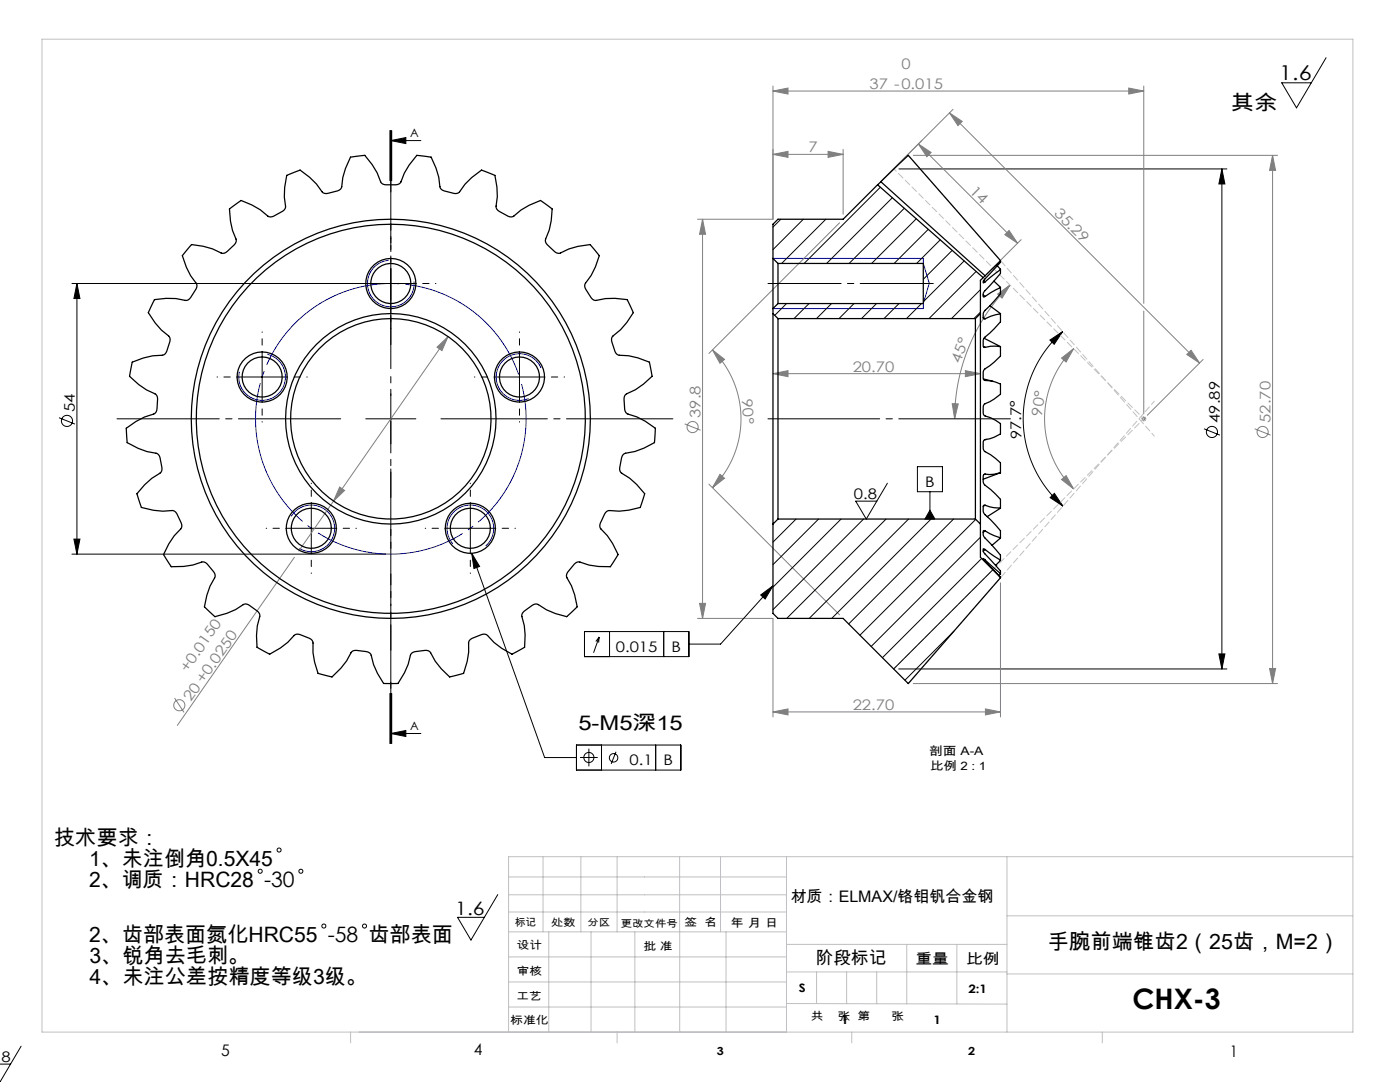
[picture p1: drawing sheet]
<svg xmlns="http://www.w3.org/2000/svg" width="279mm" height="216mm" viewBox="0 0 279 216" stroke-linecap="round" stroke-linejoin="round" font-family="sans-serif">
<g fill="none" stroke="#000" stroke-width=".2">
<path d="M264.6 11.5l-5.9 10-2.9-5h5.9M77.8 26.1v10M78 28.1h6M78 28.1l3-.6v1.2zM78 26.1v10M78.2 26.1v10M179.4 33.7h65.5M243.9 33.7v99.8M243.9 33.7l.6 3h-1.2zM14.4 56.6h68.6M15.4 56.6v54M15.4 56.6l.6 3h-1.2z"/>
<path d="M78 51.6v10M47.3 75.2h10M52.3 70.2v10M78 78.6v10M98.7 75.2h10M103.7 70.2v10M209.5 67.9l2.6-1.7-1.7 2.5zM212.1 66.2a23.1 23.1 0 0 0 0 34.8M11.8 83.4l3.2 1.2M73 83.6h10M177.1 96.4l-4.2 7.2-2.1-3.6h4.2M183.1 93.1h5v5h-5z"/>
<path d="M185.6 98.1v5.5M210.4 98.4l1.7 2.6-2.5-1.7zM240.3 85.6l3.2 1.2M14.4 110.6h62.6M14.8 107.6h1.2l-.6 3zM57.1 105.4h10M62.1 100.4v10M88.9 105.4h10M93.9 100.4v10M94.1 110.4l14.6 40.8h6.3M94.1 110.4l1.6 2.6-1.1 .4zM151.8 118.7l2.5-1.8-1.6 2.6z"/>
<path d="M154.3 116.9l-10.5 11.6h-6.3M185.6 101.8l1 1.8h-2zM77.8 138.4v10M78 138.4v10M78.2 138.4v10zM116.6 126h20.9v5h-20.9zM119.6 127.1l-.7 .9M119.6 127.1l-.1 1.1M119.6 127.1l-1.1 3.2M121.6 126v5M132.5 126v5M179.4 133.5h65.5"/>
<path d="M243.3 130.5h1.2l-.6 3zM78 146.4h6M78 146.4l3-.6v1.2zM115 148.7h20.9v5h-20.9zM115.8 151.1h3.5M117.5 149.4v3.5M120 148.7v5M122.9 150l-.9 2.4M130.9 148.7v5M99.3 178.5l-5.3 9.1-2.7-4.6h5.4M0 212.3h2.1M4.2 208.8l-4.3 7"/>
<circle cx="13.4" cy="84" r="1.11"/>
<circle cx="241.9" cy="86.2" r="1.11"/>
<circle cx="117.5" cy="151.1" r="1.01"/>
<circle cx="122.5" cy="151.2" r=".85"/>
<circle cx="51.9" cy="173.8" r=".4"/>
<circle cx="55.7" cy="169.6" r=".4"/>
<circle cx="60" cy="173.8" r=".4"/>
<circle cx="64.6" cy="184.8" r=".4"/>
<circle cx="72.7" cy="184.8" r=".4"/>
</g>
<g fill="none" stroke="#808080" stroke-width=".2">
<path d="M154.3 18.2l3-.6v1.2zM154.3 17.2v26.5h-15.1M154.3 18.2h74M225.3 17.6l3 .6-3 .6zM228.3 17.2v43.3M154.3 30.8l3-.6v1.2zM154.3 30.8h14M165.3 30.2l3 .6-3 .6zM168.3 29.8v12.9M182.3 31h72.7M183.3 28.7l2.5 1.7-.8 .9zM183.3 28.7l19.8 19.8"/>
<path d="M189.5 22.5l2.5 1.7-.8 .9zM189.5 22.5l49.9 49.9M190.2 21.8l-14.4 14.4M254 31v105.4M254 31l.6 3h-1.2zM140.2 43.7l.6 3h-1.2zM140.2 43.7v79.7M167.6 44.5l-26.1 26M199.1 58.7l2.5-1.8-1.6 2.6zM201.4 46l1.7 2.5-2.6-1.7zM201.6 56.9a37.7 37.7 0 0 0-11.1 26.7M203.8 47.8l-6.9 6.9"/>
<path d="M87.2 69.3l2.2-2.1-1.2 2.8zM89.4 67.2l-22.8 32.8M142.2 69.8l2.4 1.9-.9 .8zM142.2 69.8a19.4 19.4 0 0 1 0 27.5M154.3 74.6l3-.6v1.2zM154.3 74.6h41.4M192.7 74l3 .6-3 .6zM211.9 71.5l2.4-1.9-1.5 2.6zM214.3 69.6a19.8 19.8 0 0 0 0 28M228.3 62.1v20.5M236.9 70.7l.8-.8 1.7 2.5zM240.1 71.7l-11.1 11.2"/>
<path d="M66.6 100l-7 9.9M67.8 97.2l1 .7-2.2 2.1zM136.6 84.6l3.2 1.3M141.5 96.6l26.1 26.1M143.7 94.7l.9 .7-2.4 1.9zM190 80.5l1.2 .1-.7 3zM211.9 95.7l.9-.8 1.5 2.7zM227.8 83.6h1M227.9 83.2l.7 .7M228.3 83.1v1M228.6 83.2l-.7 .7M250.4 85.6l3.2 1.2"/>
<path d="M58.8 111.2l-23.4 33.5M199.7 116.3v26.8M34.8 139.3l1.9 2.9M139.2 123.4h15.1v19.7M139.6 120.4h1.2l-.6 3zM182.3 136.4h72.7M253.4 133.4h1.2l-.6 3zM154.3 142.1l3-.6v1.2zM154.3 142.1h45.4M196.7 141.5l3 .6-3 .6z"/>
<circle cx="138.2" cy="85.2" r="1.11"/>
<circle cx="252" cy="86.2" r="1.11"/>
<circle cx="35.8" cy="140.7" r="1.11"/>
</g>
<path d="M103.8 75.7a27 27 0 0 0-45.2-10.9 27 27 0 0 0 12.4 44.8 27 27 0 0 0 33.2-32.5l-.4-1.4" fill="none" stroke="#00f" stroke-width=".2" stroke-dasharray="30.5 1.3 1.3 1.3" stroke-dashoffset="-1" stroke-linecap="butt"/>
<path d="M77.6 51.9a4.7 4.7 0 0 0-4.2 5.1 4.7 4.7 0 0 0 5 4.2 4.7 4.7 0 0 0 4.2-5M154.3 51.6h30v1l1.2 3.9-1.2 4.1v1h-30M53.3 70.7a4.7 4.7 0 0 1 3.5 5.6 4.7 4.7 0 0 1-5.5 3.5 4.7 4.7 0 0 1-3.5-5.6M108 73.4a4.7 4.7 0 0 0-6.1-2.4 4.7 4.7 0 0 0-2.5 6.1 4.7 4.7 0 0 0 6.1 2.4M58.1 103a4.7 4.7 0 0 1 6.4-1.6 4.7 4.7 0 0 1 1.6 6.4 4.7 4.7 0 0 1-6.4 1.6M90.4 108.5a4.7 4.7 0 0 1 .4-6.6 4.7 4.7 0 0 1 6.6 .5 4.7 4.7 0 0 1-.5 6.5" fill="none" stroke="#00f" stroke-width=".2"/>
<path d="M78 73.6v-43.8" fill="none" stroke="#000" stroke-width=".2" stroke-dasharray="30.5 1.3 1.3 1.3" stroke-dashoffset="10.5"/>
<path d="M68 83.6h-44.7" fill="none" stroke="#000" stroke-width=".2" stroke-dasharray="30.5 1.3 1.3 1.3" stroke-dashoffset="10.1"/>
<path d="M78 93.6v50.1" fill="none" stroke="#000" stroke-width=".2" stroke-dasharray="30.5 1.3 1.3 1.3" stroke-dashoffset="7.3"/>
<path d="M88 83.6h46.3" fill="none" stroke="#000" stroke-width=".2" stroke-dasharray="30.5 1.3 1.3 1.3" stroke-dashoffset="9.2"/>
<g fill="none" stroke="#000" stroke-width=".2" stroke-dasharray="30.5 1.3 1.3 1.3" stroke-dashoffset="30.4">
<path d="M73 56.6h-4M78 51.6v-4M83 56.6h4M47.3 75.2h-4M52.3 70.2v-4M57.3 75.2h4M78 61.6v4M98.7 75.2h-4M103.7 70.2v-4M108.7 75.2h4M52.3 80.2v4M103.7 80.2v4"/>
<path d="M57.1 105.4h-4M62.1 100.4v-4M62.1 110.4v4M67.1 105.4h4M88.9 105.4h-4M93.9 100.4v-4M93.9 110.4v4M98.9 105.4h4"/>
</g>
<path d="M78 26.1v122.3" fill="none" stroke="#000" stroke-width=".2" stroke-dasharray="6.3 1.3 1.3 1.3 5.1" stroke-dashoffset="3"/>
<g fill="none" stroke="#c0c0c0" stroke-width=".2">
<path d="M8.4 7.8h261.6v198.1h-261.6zM101.5 178.5h55.5M101.5 175h55.5M108.4 170.9v15M115.9 170.9v15M123.2 170.9v15M135.6 170.9v15M143.8 170.9v15M157 170.9v35M201 170.9v35M270 170.9h-168.5v35M101.5 195.9h55.5"/>
<path d="M101.5 190.9h55.5M101.5 185.9h55.5M101.5 182h55.5M109.5 185.9v20M118 185.9v20M126.7 185.9v20M135.7 185.9v20M144.9 185.9v20M157 188.4h44M157 193.9h44M163 193.9v6.4M169 193.9v6.4"/>
<path d="M175 193.9v6.4M181 188.4v11.9M191 188.4v11.9M201 194.3h69M201 182.7h69M70 205.9v2.2M101.5 200.9h55.5M123.2 205.9v2.2M157 200.2l44 .2M170 205.9v2.2M220 205.9v2.2"/>
</g>
<path d="M181.3 31l49.1 56" fill="none" stroke="#c0c0c0" stroke-width=".2" stroke-dasharray="1.3 .6" stroke-dashoffset=".5"/>
<path d="M181.3 136.4l49.1-56.3" fill="none" stroke="#c0c0c0" stroke-width=".2" stroke-dasharray="1.3 .6" stroke-dashoffset=".4"/>
<path d="M228.3 83.6l-49.9-49.9M228.3 83.6l-49.9 49.9" fill="none" stroke="#c0c0c0" stroke-width=".2" stroke-dasharray="1.3 .6" stroke-dashoffset=".6"/>
<path d="M186.3 56.6h-33" fill="none" stroke="#000" stroke-width=".2" stroke-dasharray="30.5 1.3 1.3 1.3" stroke-dashoffset="15.9"/>
<path d="M201.7 83.6h-48.4" fill="none" stroke="#000" stroke-width=".2" stroke-dasharray="30.5 1.3 1.3 1.3" stroke-dashoffset="8.2"/>
<g fill="#000">
<path d="M94.1 110.4l1.6 2.6-1.1 .4z"/>
<path d="M78 28.1l3-.6v1.2zM78 146.4l3-.6v1.2z"/>
<path d="M243.9 33.7l.6 3h-1.2zM243.3 130.5h1.2l-.6 3z"/>
<path d="M209.5 67.9l2.6-1.7-1.7 2.5zM210.4 98.4l1.7 2.6-2.5-1.7z"/>
<path d="M14.8 107.6h1.2l-.6 3zM15.4 56.6l.6 3h-1.2z"/>
</g>
<g fill="#808080">
<path d="M199.1 58.7l2.5-1.8-1.6 2.6zM190 80.5l1.2 .1-.7 3z"/>
<path d="M211.9 71.5l2.4-1.9-1.5 2.6zM211.9 95.7l.9-.8 1.5 2.7z"/>
<path d="M254 31l.6 3h-1.2zM253.4 133.4h1.2l-.6 3z"/>
<path d="M143.7 94.7l.9 .7-2.4 1.9zM142.2 69.8l2.4 1.9-.9 .8z"/>
<path d="M236.9 70.7l.8-.8 1.7 2.5zM189.5 22.5l2.5 1.7-.8 .9z"/>
<path d="M165.3 30.2l3 .6-3 .6zM154.3 30.8l3-.6v1.2z"/>
<path d="M154.3 18.2l3-.6v1.2zM225.3 17.6l3 .6-3 .6zM154.3 74.6l3-.6v1.2zM192.7 74l3 .6-3 .6zM154.3 142.1l3-.6v1.2zM196.7 141.5l3 .6-3 .6z"/>
<path d="M87.2 69.3l1 .7 1.2-2.8zM67.8 97.2l-1.2 2.8 2.2-2.1z"/>
<path d="M140.2 43.7l.6 3h-1.2zM139.6 120.4h1.2l-.6 3z"/>
<path d="M183.3 28.7l2.5 1.7-.8 .9zM201.4 46l1.7 2.5-2.6-1.7z"/>
</g>
<path d="M151.8 118.7l2.5-1.8-1.6 2.6zM185.6 101.8l1 1.8h-2z" fill="#000"/>
<g fill="none" stroke="#000" stroke-width=".25">
<path d="M175.1 36.9l21.1 18.5M175.1 36.9l-6.8 6.8h-13l-1 1v6.9M175.8 36.3l-.7 .6M175.8 36.3l5.5-5.3 18.4 21.1M175.8 36.3l20.8 18.7M38.2 48.8a14.4 14.4 0 0 1 6.2 1.8 2.62 2.62 0 0 0 2-1.4 1.35 1.35 0 0 0 .7-1.5l-.7-1.7-.4-1.8-.2-2.5 1.1-.9 1.2-.8 2.2 .9 1.7 1 1.4 1.2a1.09 1.09 0 0 0 1.3 0 4.4 4.4 0 0 0 2.2-1.5l.1-.5-.3-1.8 .1-1.9 .4-2.4 2.7-1.1 1.9 1.5 1.3 1.3 1.2 1.6a1.09 1.09 0 0 0 1.2 .3 4.4 4.4 0 0 0 2.5-.9l.2-.5 .2-1.8 .5-1.8 1-2.2 2.9-.4 1.5 1.8 1 1.7 .7 1.8a1.09 1.09 0 0 0 1 .6 4.4 4.4 0 0 0 2.7-.2l.3-.4 .7-1.7 1-1.7 1.5-1.9 2.8 .4 1 2.1 .6 1.9 .2 1.8a1.09 1.09 0 0 0 .9 .9 4.4 4.4 0 0 0 2.6 .5l.4-.3 1.1-1.5 1.3-1.4 2-1.5 2.7 1.1 .4 2.3 .1 1.9-.3 1.9a1.09 1.09 0 0 0 .7 1.1 4.4 4.4 0 0 0 2.4 1.1l.5-.2 1.4-1.2 1.6-.9 2.3-1 2.3 1.7-.2 2.3-.4 1.9-.7 1.8a1.09 1.09 0 0 0 .4 1.2 4.4 4.4 0 0 0 2.1 1.7l.5-.1 1.6-.8 1.8-.5 2.5-.4 1.8 2.2-.8 2.2-.8 1.8-1.2 1.5a1.09 1.09 0 0 0 .1 1.3 4.4 4.4 0 0 0 1.6 2.1h.5l1.8-.3 1.9-.1 2.5 .3 1.2 2.6-1.3 1.9-1.3 1.5-1.4 1.2a1.09 1.09 0 0 0-.3 1.2 4.4 4.4 0 0 0 1 2.5l.5 .2 1.8 .1 1.9 .4 2.3 .9 .5 2.8-1.7 1.6-1.6 1.1-1.7 .8a1.09 1.09 0 0 0-.6 1.1 4.4 4.4 0 0 0 .4 2.6l.4 .3 1.8 .6 1.7 .8 2 1.5-.2 2.8-2.1 1.1-1.8 .7-1.9 .3a1.09 1.09 0 0 0-.8 1 4.4 4.4 0 0 0-.2 2.7l.3 .3 1.5 1 1.4 1.3 1.7 1.8-.9 2.8-2.3 .5-1.9 .2-1.9-.1a1.09 1.09 0 0 0-1.1 .7 4.4 4.4 0 0 0-.9 2.5l.2 .5 1.3 1.3 1.1 1.5 1.1 2.3-1.6 2.4-2.3-.1-1.9-.2-1.9-.6a1.09 1.09 0 0 0-1.1 .4 4.4 4.4 0 0 0-1.6 2.2l.2 .5 .8 1.6 .7 1.8 .5 2.4-2.1 2-2.3-.7-1.7-.7-1.7-1.1a1.09 1.09 0 0 0-1.2 .2 4.4 4.4 0 0 0-2 1.7v.5l.4 1.8 .2 1.9-.1 2.5-2.5 1.3-2.1-1.1-1.5-1.2-1.3-1.4a1.09 1.09 0 0 0-1.2-.2 4.4 4.4 0 0 0-2.4 1.2l-.2 .5v1.8l-.3 1.9-.7 2.4-2.8 .7-1.6-1.7-1.2-1.5-1-1.6a1.09 1.09 0 0 0-1.1-.5 4.4 4.4 0 0 0-2.6 .5l-.3 .5-.4 1.7-.8 1.8-1.3 2.1h-2.8l-1.3-2-.8-1.8-.4-1.8a1.09 1.09 0 0 0-1-.8 4.4 4.4 0 0 0-2.7-.1l-.4 .4-.8 1.6-1.2 1.4-1.7 1.8-2.8-.7-.7-2.3-.3-1.9v-1.9a1.09 1.09 0 0 0-.8-1 4.4 4.4 0 0 0-2.6-.7l-.4 .2-1.3 1.4-1.4 1.1-2.2 1.2-2.5-1.3-.1-2.4 .2-1.9 .4-1.9a1.09 1.09 0 0 0-.5-1.1 4.4 4.4 0 0 0-2.3-1.4l-.5 .1-1.5 1-1.7 .8-2.4 .7-2.1-2 .5-2.3 .6-1.8 .9-1.7a1.09 1.09 0 0 0-.2-1.2 4.4 4.4 0 0 0-1.9-2l-.5 .1-1.7 .5-1.9 .3-2.4 .1-1.6-2.4 1.1-2.2 1-1.6 1.4-1.3a1.09 1.09 0 0 0 0-1.3 4.4 4.4 0 0 0-1.3-2.3l-.5-.1-1.8 .1-1.9-.2-2.4-.5-.9-2.8 1.6-1.8 1.4-1.3 1.6-1a1.09 1.09 0 0 0 .4-1.2 4.4 4.4 0 0 0-.7-2.5l-.5-.3-1.8-.3-1.7-.6-2.2-1.2-.2-2.8 1.9-1.4 1.7-.9 1.9-.6a1.09 1.09 0 0 0 .6-1 4.4 4.4 0 0 0 0-2.7l-.4-.3-1.7-.8-1.5-1.1-1.8-1.6 .5-2.8 2.2-.9 1.9-.4 1.9-.1a1.09 1.09 0 0 0 .9-.9 4.4 4.4 0 0 0 .6-2.6l-.3-.4-1.4-1.1-1.2-1.5-1.4-2 1.2-2.6 2.4-.3 1.9 .1 1.9 .3a1.09 1.09 0 0 0 1.1-.6 4.4 4.4 0 0 0 1.2-2.3l-.2-.5-1-1.5-.9-1.7-.8-2.3zM154.3 51.6v10M154.3 51.6l1 1M155.3 52.6v8M155.3 52.6h29v8h-29M196.2 55.4l-.5 .5v6.7M196.2 58.8l.4 .3"/>
<path d="M196.3 56l.3 .2M196.6 55l-.4 .4M198.4 56.1l1.3 1.3M199 53l.7 .8M199.7 52.1l-3.1 2.9M199.7 52.1v.2l-3.4 3.6-.1 .5 .4-.2M199.7 53.8l-3.1 2.4M199.7 53.8v.8l-3.1 3.4a.98 .98 0 0 0-.3 1.3l.3-.2M199.7 57.4l-3.1 1.7M199.7 57.4v1.2l-3.4 3.6-.1 1.2 .1 .2h.3M154.3 62.6v42M154.3 61.6v1"/>
<path d="M154.3 62.6l1 1M155.3 63.6v40M155.3 63.6h39.4M155.3 60.6l-1 1M194.7 63.6v40M195.7 62.6v42M195.7 62.6l-1 1M196.2 63.4l.4 .2M196.3 75.6l1.9 .5M196.3 69.2l.3 .1M196.4 67.5l3.3 1.7M196.5 75.9h.1"/>
<path d="M196.6 75.9l1.1 .1 2 .6v2.1a9.7 9.7 0 0 1-3.2 1.9l-.3 .6v.9l.1 .5 .2 .3a8.4 8.4 0 0 1 3.2 1.6v2.1a7.3 7.3 0 0 1-3.2 1.2l-.3 .5v.8l.1 .6 .2 .3a11.9 11.9 0 0 1 3.2 2.4v1.9M197.6 61l2.1 1.6M199.7 62.6l-2 .5-1.1 .5M199.7 62.6v1.6l-1.3 1.4-1.9 1.8a2.09 2.09 0 0 0-.2 1.8l.3 .1M199.7 69.2l-2-.1-1.1 .2M199.7 69.2v1.8a14.1 14.1 0 0 1-3.2 2.7 1.86 1.86 0 0 0-.3 1.7l.1 .4 .3 .1M199.7 69.2h.1M196.6 94.6l-.3 .1-.1 .3 .1 1.5 3.4 3.1v1.8M196.6 94.6l-.3 .1M196.9 87.7h-.3M199.7 94.3l-1.3 .3h-1.8M199.7 94.3h.1"/>
<path d="M199.7 94.3l-3.5 1.3M154.3 104.6v17.8l1 1h13l13 13 18.4-21.2M155.3 103.6l-1 1M155.3 103.6h39.4M194.7 103.6l1 1M195.7 104.6v6.6l4 4M196.6 100.8l1.8 .5 1.3 .1M196.6 100.8h-.3a1.35 1.35 0 0 0 0 1.4l.2 .4 3.2 3.3v1.4M196.6 105.9l1.8 1 1.3 .4M196.6 105.9h-.3a1.22 1.22 0 0 0 .3 1.5l3.1 3.4v1M196.6 109.7l3.1 2.1M196.6 109.7l-.3-.2a.72 .72 0 0 0 .3 1.1l3.1 3.3v.5"/>
<path d="M196.6 111.7l3.1 2.7M196.6 111.7l-.4-.3 .3 .5 3.2 3.3M196.6 111.7l-.2 .2M196.6 109.7l-.4 .3M196.6 105.9l-.4 .3M196.6 100.8l-.4 .2M199.7 115.2h.1M199.7 101.4l-2.7 1.7M199.7 107.3l-1.7 1.5M199.7 111.8l-1 1M199.7 114.4l-.3 .5"/>
<circle cx="78" cy="56.6" r="5"/>
<circle cx="78" cy="56.6" r="4"/>
<circle cx="52.3" cy="75.2" r="5"/>
<circle cx="52.3" cy="75.2" r="4"/>
<circle cx="103.7" cy="75.2" r="5"/>
<circle cx="103.7" cy="75.2" r="4"/>
<circle cx="78" cy="83.6" r="38.8"/>
<circle cx="78" cy="83.6" r="21"/>
<circle cx="78" cy="83.6" r="39.8"/>
<circle cx="78" cy="83.6" r="20"/>
<circle cx="62.1" cy="105.4" r="5"/>
<circle cx="62.1" cy="105.4" r="4"/>
<circle cx="93.9" cy="105.4" r="5"/>
<circle cx="93.9" cy="105.4" r="4"/>
</g>
<g fill="none" stroke="#000" stroke-width=".2">
<path d="M175.7 37.4l-15.2 15.2M178.1 39.5l-13.1 13.1M155.8 43.7l-1.5 1.6M160.3 43.7l-6 6.1M164.8 43.7l-8.8 8.9M180.5 41.6l-11 11M182.9 43.7l-8.9 8.9M185.3 45.8l-6.9 6.8M187.6 47.9l-4.7 4.7M190 50l-5.7 5.7M192.4 52.1l-8.1 8.1M194.8 54.2l-9.4 9.4"/>
<path d="M195.7 57.8l-5.8 5.8M157 60.6l-2.4 2.3M161.5 60.6l-3 3M166 60.6l-3 3M170.4 60.6l-3 3M174.9 60.6l-3 3M179.4 60.6l-3 3M183.9 60.6l-3 3M195.7 62.3l-1.3 1.3M158.9 103.6l-4.6 4.6M163.4 103.6l-9.1 9.1M167.9 103.6l-13.6 13.6"/>
<path d="M172.3 103.6l-18 18M176.8 103.6l-19.8 19.8M181.3 103.6l-19.8 19.8M185.8 103.6l-19.8 19.8M190.3 103.6l-20.9 20.9M194.7 103.6l-23.1 23.1M195.7 107.2l-21.8 21.8M195.9 111.4l-19.8 19.8M198.1 113.7l-19.7 19.8M190.4 126l-9.8 9.7"/>
</g>
<text font-size="5.6" x="226" y="201.3">CHX-3</text>
<g font-size="4.2">
<text x="10.8" y="168.5">技术要求：</text>
<text x="17.8" y="172.8">1、未注倒角0.5X45</text>
<text x="17.8" y="177">2、调质：HRC28 -30</text>
<text x="17.8" y="187.9">2、齿部表面氮化HRC55 -58 齿部表面</text>
<text x="209.1" y="189.4">手腕前端锥齿2（25齿，M=2）</text>
<text x="17.8" y="192.2">3、锐角去毛刺。</text>
<text x="17.8" y="196.4">4、未注公差按精度等级3级。</text>
</g>
<g font-size="4.1">
<text x="255.3" y="16">1.6</text>
<text x="245.6" y="22">其余</text>
<text x="115.4" y="145.7">5-M5深15</text>
</g>
<text font-size="3.7" x="90.9" y="182.5">1.6</text>
<text font-size="3.5" x="162.8" y="192.3">阶段标记</text>
<g font-size="3.2">
<text x="157.8" y="179.9">材质：ELMAX/铬钼钒合金钢</text>
<text x="44.2" y="210.6">5</text>
<text x="94.6" y="210.6">4</text>
<text x="245.4" y="210.9">1</text>
</g>
<g font-size="2.9" fill="#808080">
<text x="173.5" y="17.8">37 -0.015</text>
<text x="179.9" y="13.9">0</text>
<text x="161.4" y="30.4">7</text>
<text x="193.3" y="38.2" transform="rotate(45 193.3 38.2)">14</text>
<text x="210.2" y="42.7" transform="rotate(45 210.2 42.7)">35.29</text>
<text x="170.2" y="74.2">20.70</text>
<text x="191.6" y="72.6" transform="rotate(-70 191.6 72.6)">45°</text>
<text x="139.8" y="83.4" transform="rotate(-90 139.8 83.4)">39.8</text>
<text x="148" y="79.6" transform="rotate(86 148 79.6)">90°</text>
<text x="207.9" y="83.1" transform="rotate(-82 207.9 83.1)">90°</text>
<text x="253.6" y="84.4" transform="rotate(-90 253.6 84.4)">52.70</text>
<text x="37.4" y="134.3" transform="rotate(-55 37.4 134.3)">+0.0150</text>
<text x="38.1" y="140.1" transform="rotate(-55 38.1 140.1)">20 +0.0250</text>
<text x="170.2" y="141.6">22.70</text>
</g>
<g font-size="2.9">
<text x="14.9" y="82.2" transform="rotate(-90 14.9 82.2)">54</text>
<text x="203.8" y="87.7" transform="rotate(-91 203.8 87.7)">97.7°</text>
<text x="243.4" y="84.4" transform="rotate(-90 243.4 84.4)">49.89</text>
<text x="170.4" y="99.6">0.8</text>
<text x="184.6" y="97.2">B</text>
<text x="122.9" y="130.1">0.015</text>
<text x="134" y="130.1">B</text>
<text x="125.6" y="152.7">0.1</text>
<text x="132.4" y="152.7">B</text>
<text x="182.7" y="192.3">重量</text>
<text x="192.8" y="192.4">比例</text>
<text x="-.6" y="211.9">.8</text>
</g>
<g font-size="2.3">
<text x="81.9" y="27.3">A</text>
<text x="81.9" y="145.6">A</text>
<text x="185.4" y="150.6">剖面 A-A</text>
<text x="185.6" y="153.6">比例 2 : 1</text>
<text x="145.8" y="185">年 月 日</text>
<text x="159.4" y="198">S</text>
<text x="193.3" y="198.2">2:1</text>
<text x="167.9" y="204.4">1</text>
<text x="186.3" y="204.4">1</text>
</g>
<g font-size="2.2">
<text x="136.6" y="184.8">签 名</text>
<text x="103.1" y="189.5">设计</text>
<text x="128.4" y="189.5">批 准</text>
<text x="103.1" y="194.5">审核</text>
<text x="103" y="199.6">工艺</text>
<text x="161.8" y="203.5">共</text>
<text x="167.2" y="203.5">张 第</text>
<text x="177.9" y="203.5">张</text>
<text x="101.8" y="204.4">标准化</text>
<text x="143.1" y="210.5">3</text>
<text x="193.2" y="210.5">2</text>
</g>
<g font-size="2.1">
<text x="102.8" y="184.7">标记</text>
<text x="110" y="184.8">处数</text>
</g>
<g font-size="2">
<text x="117.3" y="184.8">分区</text>
<text x="123.9" y="184.9">更改文件号</text>
</g>
</svg>
